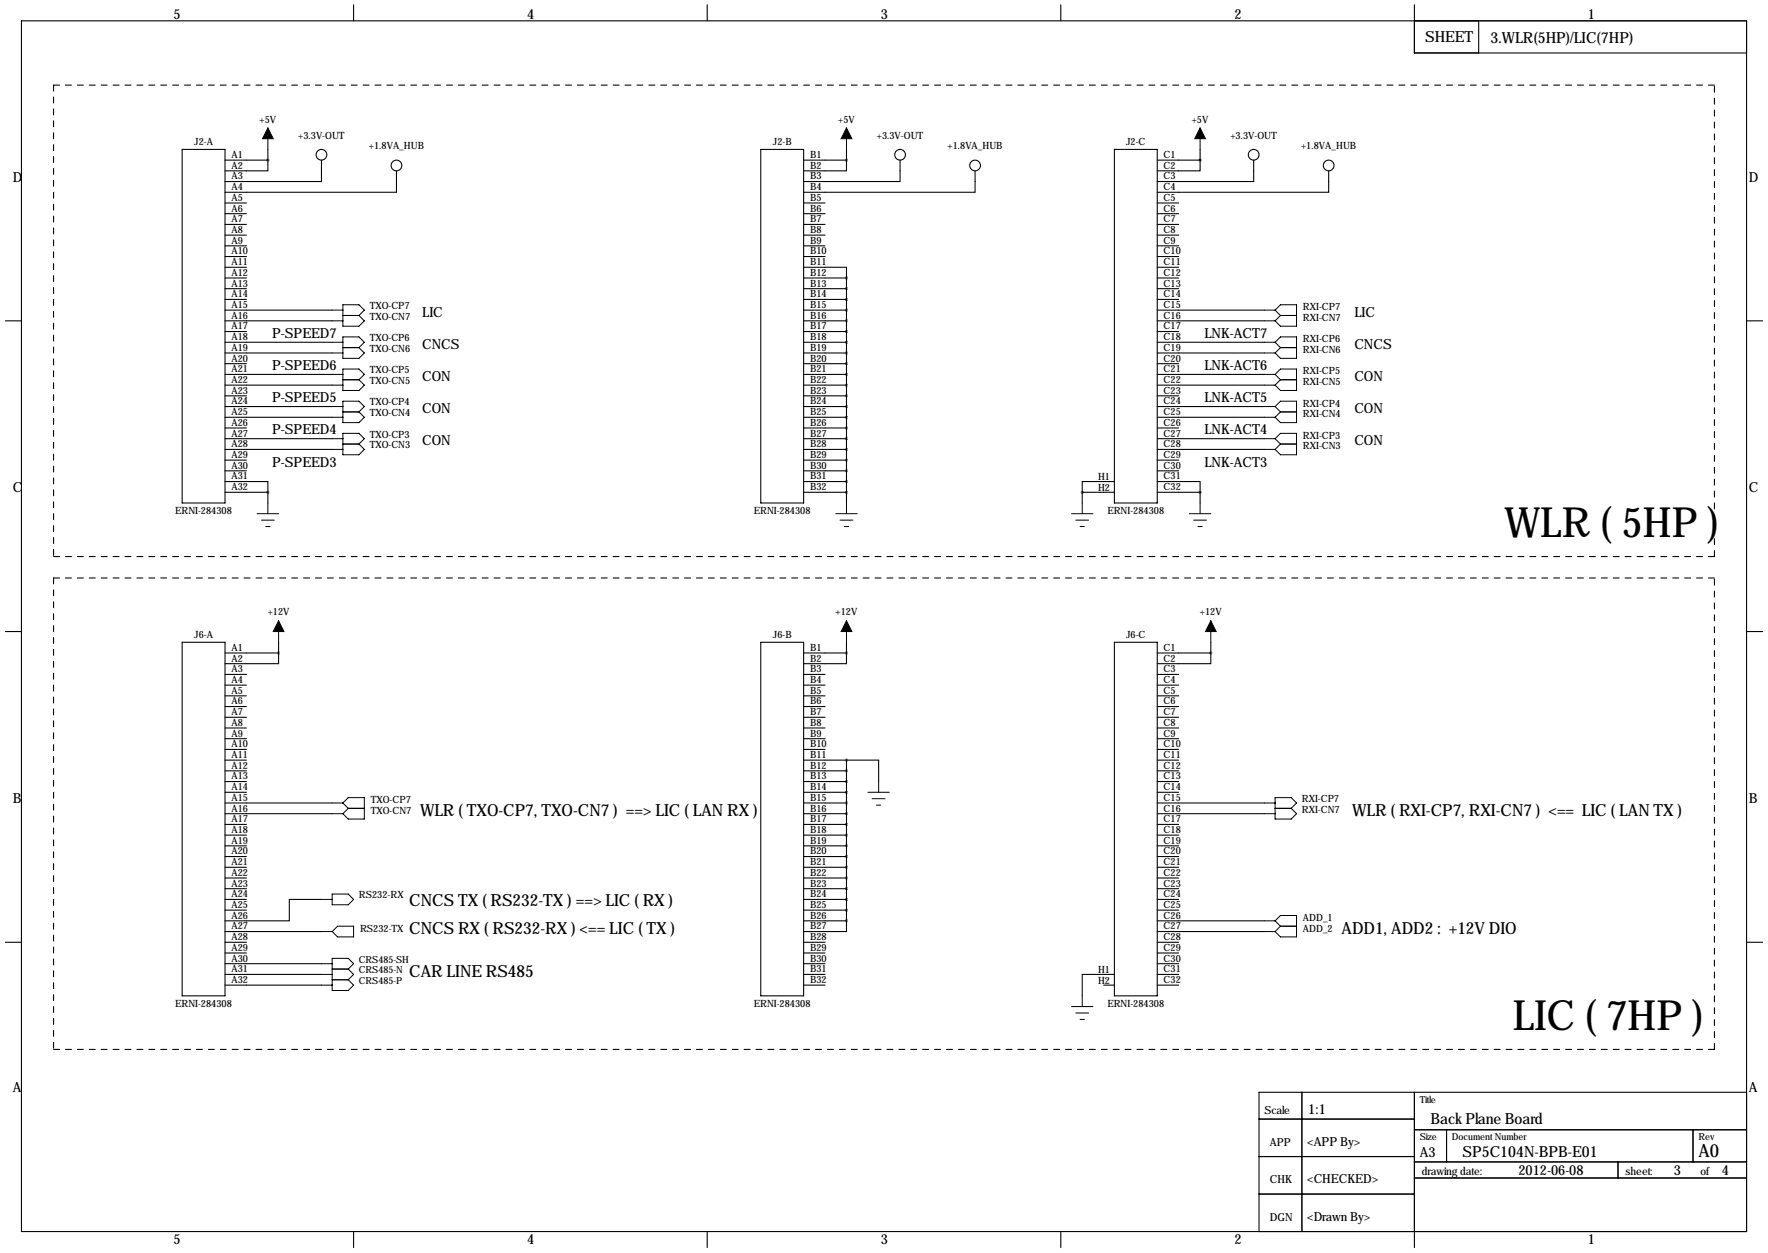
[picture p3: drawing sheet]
<svg xmlns="http://www.w3.org/2000/svg" width="419mm" height="297mm" viewBox="0 0 419 297" stroke-linecap="round" stroke-linejoin="round" font-family="sans-serif">
<g fill="none" stroke="#000" stroke-width=".25">
<path d="M5.1 4.9h408.9v287.1h-408.9zM83.8 1.1v3.8M167.6 1.1v3.8M251.5 1.1v3.8M335.3 1.1v11.5h78.7M350.5 4.9v7.7M43.2 35.4h10.1v83.8h-10.1zM53.3 38h10.2M63.5 38v2.5h-10.2M63.5 35.4v2.6M76.2 38v5h-22.9M180.3 35.4h10.2v83.8h-10.2z"/>
<path d="M190.5 38h10.2M200.7 38v2.5h-10.2M200.7 35.4v2.6M213.4 38v5h-22.9M264.2 35.4h10.1v83.8h-10.1zM274.3 38h10.2M284.5 38v2.5h-10.2M284.5 35.4v2.6M297.2 38v5h-22.9M53.3 48.1h5.1M53.3 50.7h5.1M53.3 53.2h5.1"/>
<path d="M53.3 55.7h5.1M53.3 58.3h5.1M94 40.5v5.1h-40.7M190.5 48.1h5.1M190.5 50.7h5.1M190.5 53.2h5.1M190.5 55.7h5.1M190.5 58.3h5.1M231.1 40.5v5.1h-40.6M274.3 48.1h5.1M274.3 50.7h5.1M274.3 53.2h5.1"/>
<path d="M274.3 55.7h5.1M274.3 58.3h5.1M315 40.5v5.1h-40.7M1.3 76.1h3.8M53.3 76.1h25.4M53.3 60.8h5.1M53.3 63.4h5.1M53.3 65.9h5.1M53.3 68.4h5.1M53.3 71h5.1M53.3 73.5h25.4M53.3 78.6h5.1"/>
<path d="M190.5 63.4h10.2v2.5M190.5 76.1h10.2M190.5 60.8h5.1M190.5 65.9h10.2M190.5 68.4h10.2M190.5 71h10.2M190.5 73.5h10.2M190.5 78.6h10.2M200.7 65.9v53.3M274.3 76.1h25.4M274.3 60.8h5.1M274.3 63.4h5.1"/>
<path d="M274.3 65.9h5.1M274.3 68.4h5.1M274.3 71h5.1M274.3 73.5h25.4M274.3 78.6h5.1M414 76.1h3.8M53.3 81.1h25.4M53.3 83.7h25.4M53.3 86.2h5.1M53.3 88.8h25.4M53.3 91.3h25.4M53.3 93.8h5.1"/>
<path d="M53.3 96.4h25.4M53.3 98.9h25.4M190.5 81.1h10.2M190.5 83.7h10.2M190.5 86.2h10.2M190.5 88.8h10.2M190.5 91.3h10.2M190.5 93.8h10.2M190.5 96.4h10.2M190.5 98.9h10.2M274.3 81.1h25.4M274.3 83.7h25.4"/>
<path d="M274.3 86.2h5.1M274.3 88.8h25.4M274.3 91.3h25.4M274.3 93.8h5.1M274.3 96.4h25.4M274.3 98.9h25.4M53.3 114.2h10.2v2.5M53.3 101.5h5.1M53.3 104h25.4M53.3 106.5h25.4M53.3 109.1h5.1M53.3 111.6h5.1"/>
<path d="M53.3 116.7h10.2M63.5 116.7v2.5M190.5 101.5h10.2M190.5 104h10.2M190.5 106.5h10.2M190.5 109.1h10.2M190.5 111.6h10.2M190.5 114.2h10.2M190.5 116.7h10.2M256.5 116.7h7.7M256.5 116.7v2.5M264.2 114.2h-7.7v2.5"/>
<path d="M274.3 114.2h10.2v2.5M274.3 101.5h5.1M274.3 104h25.4M274.3 106.5h25.4M274.3 109.1h5.1M274.3 111.6h5.1M274.3 116.7h10.2M284.5 116.7v2.5M1.3 149.7h3.8M43.2 152.3h10.1v83.8h-10.1zM53.3 154.8h12.7M53.3 159.9h5.1"/>
<path d="M66 154.8v2.5h-12.7M66 152.3v2.5M180.3 152.3h10.2v83.8h-10.2zM190.5 154.8h10.2M190.5 159.9h5.1M200.7 154.8v2.5h-10.2M200.7 152.3v2.5M264.2 152.3h10.1v83.8h-10.1zM274.3 154.8h12.7M274.3 159.9h5.1M287 154.8v2.5h-12.7M287 152.3v2.5"/>
<path d="M414 149.7h3.8M53.3 162.4h5.1M53.3 165h5.1M53.3 167.5h5.1M53.3 170h5.1M53.3 172.6h5.1M53.3 175.1h5.1M53.3 177.7h5.1M190.5 162.4h5.1M190.5 165h5.1M190.5 167.5h5.1M190.5 170h5.1"/>
<path d="M190.5 172.6h5.1M190.5 175.1h5.1M190.5 177.7h5.1M274.3 162.4h5.1M274.3 165h5.1M274.3 167.5h5.1M274.3 170h5.1M274.3 172.6h5.1M274.3 175.1h5.1M274.3 177.7h5.1M53.3 180.2h5.1M53.3 182.7h5.1"/>
<path d="M53.3 185.3h5.1M53.3 187.8h5.1M53.3 190.4h25.4M53.3 192.9h25.4M53.3 195.4h5.1M53.3 198h5.1M190.5 180.2h10.2M190.5 182.7h10.2M190.5 185.3h10.2M190.5 187.8h10.2M190.5 190.4h10.2M190.5 192.9h10.2"/>
<path d="M190.5 195.4h10.2M190.5 198h10.2M200.7 180.2h7.6v5.1M200.7 180.2v38.1M274.3 180.2h5.1M274.3 182.7h5.1M274.3 185.3h5.1M274.3 187.8h5.1M274.3 190.4h25.4M274.3 192.9h25.4M274.3 195.4h5.1M274.3 198h5.1"/>
<path d="M53.3 200.5h5.1M53.3 203.1h5.1M53.3 205.6h5.1M53.3 208.1h5.1M53.3 210.7h5.1M53.3 213.2h5.1M53.3 215.8h5.1M76.2 213.2h-7.6v5.1h-15.3M190.5 200.5h10.2M190.5 203.1h10.2M190.5 205.6h10.2M190.5 208.1h10.2"/>
<path d="M190.5 210.7h10.2M190.5 213.2h10.2M190.5 215.8h10.2M190.5 218.3h10.2M200.7 218.3v2.5h-10.2M274.3 200.5h5.1M274.3 203.1h5.1M274.3 205.6h5.1M274.3 208.1h5.1M274.3 210.7h5.1M274.3 213.2h5.1M274.3 215.8h5.1"/>
<path d="M274.3 218.3h25.4M1.3 223.4h3.8M53.3 223.4h5.1M53.3 220.8h22.9M53.3 225.9h5.1M53.3 228.5h22.9M53.3 231h22.9M53.3 233.5h22.9M190.5 223.4h5.1M190.5 225.9h5.1M190.5 228.5h5.1M190.5 231h5.1"/>
<path d="M190.5 233.5h5.1M261.6 233.5h2.6M264.2 231h-7.7v5.1M274.3 223.4h5.1M274.3 220.8h25.4M274.3 225.9h5.1M274.3 228.5h5.1M274.3 231h5.1M274.3 233.5h5.1M414 223.4h3.8M308.6 258.9v33.1M335.3 258.9v36.9"/>
<path d="M414 258.9h-115.6v33.1M298.4 274.2h36.9M298.4 265.3h36.9M335.3 279.3h78.7M335.3 275.4h78.7M335.3 267.8h78.7M342.9 267.8v7.6M383.5 275.4v3.9M401.3 267.8v7.6M83.8 292v3.8M167.6 292v3.8M251.5 292v3.8"/>
<path d="M298.4 283.1h36.9"/>
<circle cx="76.2" cy="36.7" r="1.27"/>
<circle cx="94" cy="39.2" r="1.27"/>
<circle cx="213.4" cy="36.7" r="1.27"/>
<circle cx="231.1" cy="39.2" r="1.27"/>
<circle cx="297.2" cy="36.7" r="1.27"/>
<circle cx="315" cy="39.2" r="1.27"/>
</g>
<path d="M12.7 20.2v111.7M406.4 20.2h-393.7M12.7 131.9h393.7M12.7 137v111.8M406.4 131.9v-111.7M406.4 137h-393.7M12.7 248.8h393.7M406.4 248.8v-111.8" fill="none" stroke="#000" stroke-width=".25" stroke-dasharray="1.4 1.4"/>
<g fill="none" stroke="#000" stroke-width=".24">
<path d="M63.5 30.3v5.1M200.7 30.3v5.1M284.5 30.3v5.1M78.7 73.5h2.6M78.7 76.1h2.6M81.3 74.8h3.8M81.3 72.2h3.8l1.3 1.3-1.3 1.3 1.3 1.3-1.3 1.2h-3.8zM81.3 79.9h3.8l1.3 1.2-1.3 1.3 1.3 1.3-1.3 1.2h-3.8zM299.7 73.5h2.6M299.7 76.1h2.6M302.3 73.5l1.2 1.3M302.3 73.5l1.2-1.3h3.8v5.1h-3.8l-1.2-1.2"/>
<path d="M303.5 74.8h3.8M303.5 74.8l-1.2 1.3M78.7 81.1h2.6M78.7 83.7h2.6M78.7 88.8h2.6M78.7 91.3h2.6M78.7 96.4h2.6M78.7 98.9h2.6M81.3 82.4h3.8M81.3 90h3.8M81.3 87.5h3.8l1.3 1.3-1.3 1.2 1.3 1.3-1.3 1.3h-3.8zM81.3 97.6h3.8"/>
<path d="M81.3 95.1h3.8l1.3 1.3-1.3 1.2 1.3 1.3-1.3 1.3h-3.8zM299.7 81.1h2.6M299.7 83.7h2.6M299.7 88.8h2.6M299.7 91.3h2.6M299.7 96.4h2.6M299.7 98.9h2.6M302.3 81.1l1.2-1.2h3.8v5h-3.8l-1.2-1.2M302.3 88.8l1.2-1.3h3.8v5.1h-3.8l-1.2-1.3M302.3 96.4l1.2-1.3h3.8v5.1h-3.8l-1.2-1.3M302.3 81.1l1.2 1.3M302.3 88.8l1.2 1.2"/>
<path d="M302.3 96.4l1.2 1.2M303.5 82.4h3.8M303.5 82.4l-1.2 1.3M303.5 90h3.8M303.5 90l-1.2 1.3M303.5 97.6h3.8M303.5 97.6l-1.2 1.3M63.5 119.2v2.6M78.7 104h2.6M78.7 106.5h2.6M81.3 105.3h3.8M81.3 102.7h3.8l1.3 1.3-1.3 1.3 1.3 1.2-1.3 1.3h-3.8z"/>
<path d="M200.7 119.2v2.6M256.5 119.2v2.6M284.5 119.2v2.6M299.7 104h2.6M299.7 106.5h2.6M302.3 104l1.2-1.3h3.8v5.1h-3.8l-1.2-1.3M302.3 104l1.2 1.3M303.5 105.3h3.8M303.5 105.3l-1.2 1.2M61 121.8h5M62 123.3h3M63 124.8h1"/>
<path d="M198.1 121.8h5.1M199.1 123.3h3.1M200.2 124.8h1M254 121.8h5.1M255 123.3h3.1M256 124.8h1M281.9 121.8h5.1M283 123.3h3M284 124.8h1M66 147.2v5.1M200.7 147.2v5.1M287 147.2v5.1"/>
<path d="M78.7 190.4h2.6M78.7 192.9h2.6M81.3 190.4l1.2 1.2M81.3 190.4l1.2-1.3h3.9v5.1h-3.9l-1.2-1.3M82.5 191.6h3.9M82.5 191.6l-1.2 1.3M205.7 187.8h5.1M206.8 189.3h3M207.8 190.9h1M208.3 185.3v2.5M299.7 190.4h2.6M299.7 192.9h2.6"/>
<path d="M302.3 191.6h3.8M302.3 189.1h3.8l1.2 1.3-1.2 1.2 1.2 1.3-1.2 1.3h-3.8zM76.2 213.2h2.5M78.7 211.9h3.8l1.3 1.3-1.3 1.3h-3.8zM80 219.6h3.8v2.5h-3.8l-1.3-1.3zM299.7 218.3h2.6M302.3 218.3l1.2-1.3h3.8v5.1h-3.8l-1.2-1.3M302.3 218.3l1.2 1.3M303.5 219.6h3.8M303.5 219.6l-1.2 1.2M76.2 233.5h2.5M76.2 231h2.5"/>
<path d="M76.2 228.5h2.5M76.2 220.8h2.5M78.7 232.3h3.8M78.7 229.7h3.8M82.5 229.7l1.3-1.2-1.3-1.3h-3.8v7.6h3.8l1.3-1.3-1.3-1.2M82.5 229.7l1.3 1.3-1.3 1.3M254 238.6h5.1M256.5 236.1v2.5M299.7 220.8h2.6M255 240.1h3.1M256 241.7h1"/>
</g>
<path d="M63.5 30.3l1.3 2.6h-2.6zM200.7 30.3l1.2 2.6h-2.5zM284.5 30.3l1.3 2.6h-2.6zM66 147.2l1.3 2.5h-2.5zM200.7 147.2l1.2 2.5h-2.5zM287 147.2l1.3 2.5h-2.5z" fill="#000" stroke="#000" stroke-width=".24"/>
<path d="M200.6 116.7a.05 .05 0 0 0 .1 0 .05 .05 0 0 0-.1 0zM200.6 38a.05 .05 0 0 0 .1 0 .05 .05 0 0 0-.1 0zM200.6 114.2a.05 .05 0 0 0 .1 0 .05 .05 0 0 0-.1 0zM200.6 111.6a.05 .05 0 0 0 .1 0 .05 .05 0 0 0-.1 0zM200.6 109.1a.05 .05 0 0 0 .1 0 .05 .05 0 0 0-.1 0zM200.6 106.5a.05 .05 0 0 0 .1 0 .05 .05 0 0 0-.1 0zM200.6 104a.05 .05 0 0 0 .1 0 .05 .05 0 0 0-.1 0zM200.6 101.5a.05 .05 0 0 0 .1 0 .05 .05 0 0 0-.1 0zM200.6 98.9a.05 .05 0 0 0 .1 0 .05 .05 0 0 0-.1 0zM200.6 96.4a.05 .05 0 0 0 .1 0 .05 .05 0 0 0-.1 0zM200.6 93.8a.05 .05 0 0 0 .1 0 .05 .05 0 0 0-.1 0zM200.6 91.3a.05 .05 0 0 0 .1 0 .05 .05 0 0 0-.1 0zM200.6 88.8a.05 .05 0 0 0 .1 0 .05 .05 0 0 0-.1 0zM200.6 86.2a.05 .05 0 0 0 .1 0 .05 .05 0 0 0-.1 0zM200.6 83.7a.05 .05 0 0 0 .1 0 .05 .05 0 0 0-.1 0zM200.6 81.1a.05 .05 0 0 0 .1 0 .05 .05 0 0 0-.1 0zM200.6 78.6a.05 .05 0 0 0 .1 0 .05 .05 0 0 0-.1 0zM200.6 76.1a.05 .05 0 0 0 .1 0 .05 .05 0 0 0-.1 0zM200.6 73.5a.05 .05 0 0 0 .1 0 .05 .05 0 0 0-.1 0zM200.6 71a.05 .05 0 0 0 .1 0 .05 .05 0 0 0-.1 0zM200.6 68.4a.05 .05 0 0 0 .1 0 .05 .05 0 0 0-.1 0zM200.6 65.9a.05 .05 0 0 0 .1 0 .05 .05 0 0 0-.1 0zM256.5 116.7a.05 .05 0 0 0 .1 0 .05 .05 0 0 0-.1 0zM66 154.8a.05 .05 0 0 0 .1 0 .05 .05 0 0 0-.1 0zM200.6 154.8a.05 .05 0 0 0 .1 0 .05 .05 0 0 0-.1 0zM200.6 218.3a.05 .05 0 0 0 .1 0 .05 .05 0 0 0-.1 0zM200.6 215.8a.05 .05 0 0 0 .1 0 .05 .05 0 0 0-.1 0zM200.6 213.2a.05 .05 0 0 0 .1 0 .05 .05 0 0 0-.1 0zM200.6 210.7a.05 .05 0 0 0 .1 0 .05 .05 0 0 0-.1 0zM200.6 208.1a.05 .05 0 0 0 .1 0 .05 .05 0 0 0-.1 0zM200.6 205.6a.05 .05 0 0 0 .1 0 .05 .05 0 0 0-.1 0zM200.6 203.1a.05 .05 0 0 0 .1 0 .05 .05 0 0 0-.1 0zM200.6 200.5a.05 .05 0 0 0 .1 0 .05 .05 0 0 0-.1 0zM200.6 198a.05 .05 0 0 0 .1 0 .05 .05 0 0 0-.1 0zM200.6 195.4a.05 .05 0 0 0 .1 0 .05 .05 0 0 0-.1 0zM200.6 192.9a.05 .05 0 0 0 .1 0 .05 .05 0 0 0-.1 0zM200.6 190.4a.05 .05 0 0 0 .1 0 .05 .05 0 0 0-.1 0zM200.6 187.8a.05 .05 0 0 0 .1 0 .05 .05 0 0 0-.1 0zM200.6 185.3a.05 .05 0 0 0 .1 0 .05 .05 0 0 0-.1 0zM200.6 182.7a.05 .05 0 0 0 .1 0 .05 .05 0 0 0-.1 0zM200.6 180.2a.05 .05 0 0 0 .1 0 .05 .05 0 0 0-.1 0z" fill="#000" stroke="#000" stroke-width=".63"/>
<g font-size="9.9">
<text x="356.6" y="127.4">WLR ( 5HP )</text>
<text x="358.6" y="244.2">LIC ( 7HP )</text>
</g>
<text font-size="4.3" x="402.6" y="274.2">A0</text>
<g font-size="4">
<text x="99.6" y="193.4">WLR ( TXO-CP7, TXO-CN7 ) ==&gt; LIC ( LAN RX )</text>
<text x="320.5" y="193.4">WLR ( RXI-CP7, RXI-CN7 ) &lt;== LIC ( LAN TX )</text>
<text x="97" y="214.7">CNCS TX ( RS232-TX ) ==&gt; LIC ( RX )</text>
<text x="97" y="221.3">CNCS RX ( RS232-RX ) &lt;== LIC ( TX )</text>
<text x="318" y="221.3">ADD1, ADD2 : +12V DIO</text>
<text x="97" y="231.5">CAR LINE RS485</text>
</g>
<g font-size="3.6">
<text x="337.8" y="10">SHEET</text>
<text x="353.3" y="10.3">3.WLR(5HP)/LIC(7HP)</text>
<text x="339.1" y="266.6">Back Plane Board</text>
<text x="346.7" y="274.2">SP5C104N-BPB-E01</text>
</g>
<g font-size="3.3">
<text x="41.1" y="4.4">5</text>
<text x="125" y="4.4">4</text>
<text x="208.8" y="4.4">3</text>
<text x="292.6" y="4.4">2</text>
<text x="376.4" y="4.4">1</text>
<text x="3" y="43">D</text>
<text x="414.5" y="43">D</text>
<text x="100.1" y="75">LIC</text>
<text x="321.1" y="75">LIC</text>
<text x="64.5" y="80.1">P-SPEED7</text>
<text x="100.1" y="82.7">CNCS</text>
<text x="285.5" y="80.1">LNK-ACT7</text>
<text x="321.1" y="82.7">CNCS</text>
<text x="64.5" y="87.7">P-SPEED6</text>
<text x="285.5" y="87.7">LNK-ACT6</text>
<text x="64.5" y="95.4">P-SPEED5</text>
<text x="100.1" y="90.3">CON</text>
<text x="285.5" y="95.4">LNK-ACT5</text>
<text x="321.1" y="90.3">CON</text>
<text x="100.1" y="97.9">CON</text>
<text x="321.1" y="97.9">CON</text>
<text x="64.5" y="103">P-SPEED4</text>
<text x="100.1" y="105.5">CON</text>
<text x="285.5" y="103">LNK-ACT4</text>
<text x="321.1" y="105.5">CON</text>
<text x="64.5" y="110.6">P-SPEED3</text>
<text x="285.5" y="110.6">LNK-ACT3</text>
<text x="3" y="116.7">C</text>
<text x="414.5" y="116.7">C</text>
<text x="3" y="190.4">B</text>
<text x="414.5" y="190.4">B</text>
<text x="3" y="258.9">A</text>
<text x="414.5" y="258.9">A</text>
<text x="310.1" y="264">1:1</text>
<text x="336.5" y="274.2">A3</text>
<text x="359.9" y="278.5">2012-06-08</text>
<text x="396.7" y="278.5">3</text>
<text x="408.2" y="278.5">4</text>
<text x="41.1" y="295">5</text>
<text x="125" y="295">4</text>
<text x="208.8" y="295">3</text>
<text x="292.6" y="295">2</text>
<text x="376.4" y="295">1</text>
</g>
<g font-size="3">
<text x="309.9" y="271.6">&lt;APP By&gt;</text>
<text x="309.9" y="280.5">&lt;CHECKED&gt;</text>
<text x="309.9" y="289.4">&lt;Drawn By&gt;</text>
</g>
<g font-size="2.6">
<text x="299.7" y="264">Scale</text>
<text x="301" y="271.6">APP</text>
<text x="301" y="280.5">CHK</text>
<text x="337.1" y="278.5">drawing date:</text>
<text x="385.3" y="278.5">sheet:</text>
<text x="403.1" y="278.5">of</text>
<text x="301" y="289.4">DGN</text>
</g>
<g font-size="2.4">
<text x="61.5" y="29.1">+5V</text>
<text x="198.7" y="29.1">+5V</text>
<text x="282.5" y="29.1">+5V</text>
<text x="46" y="34.4">J2-A</text>
<text x="70.7" y="32.9">+3.3V-OUT</text>
<text x="87.5" y="35.4">+1.8VA_HUB</text>
<text x="183.2" y="34.4">J2-B</text>
<text x="207.9" y="32.9">+3.3V-OUT</text>
<text x="224.6" y="35.4">+1.8VA_HUB</text>
<text x="266.9" y="34.4">J2-C</text>
<text x="291.7" y="32.9">+3.3V-OUT</text>
<text x="308.4" y="35.4">+1.8VA_HUB</text>
<text x="54.9" y="37.5">A1</text>
<text x="54.9" y="40">A2</text>
<text x="192" y="37.5">B1</text>
<text x="192" y="40">B2</text>
<text x="275.8" y="37.5">C1</text>
<text x="275.8" y="40">C2</text>
<text x="54.9" y="42.5">A3</text>
<text x="54.9" y="45.1">A4</text>
<text x="54.9" y="47.6">A5</text>
<text x="192" y="42.5">B3</text>
<text x="192" y="45.1">B4</text>
<text x="192" y="47.6">B5</text>
<text x="275.8" y="42.5">C3</text>
<text x="275.8" y="45.1">C4</text>
<text x="275.8" y="47.6">C5</text>
<text x="54.9" y="50.2">A6</text>
<text x="54.9" y="52.7">A7</text>
<text x="192" y="50.2">B6</text>
<text x="192" y="52.7">B7</text>
<text x="275.8" y="50.2">C6</text>
<text x="275.8" y="52.7">C7</text>
<text x="54.9" y="55.2">A8</text>
<text x="54.9" y="57.8">A9</text>
<text x="192" y="55.2">B8</text>
<text x="192" y="57.8">B9</text>
<text x="275.8" y="55.2">C8</text>
<text x="275.8" y="57.8">C9</text>
<text x="54.9" y="60.3">A10</text>
<text x="54.9" y="62.9">A11</text>
<text x="54.9" y="65.4">A12</text>
<text x="192" y="60.3">B10</text>
<text x="192" y="62.9">B11</text>
<text x="192" y="65.4">B12</text>
<text x="275.8" y="60.3">C10</text>
<text x="275.8" y="62.9">C11</text>
<text x="275.8" y="65.4">C12</text>
<text x="54.9" y="67.9">A13</text>
<text x="54.9" y="70.5">A14</text>
<text x="192" y="67.9">B13</text>
<text x="192" y="70.5">B14</text>
<text x="275.8" y="67.9">C13</text>
<text x="275.8" y="70.5">C14</text>
<text x="54.9" y="73">A15</text>
<text x="54.9" y="75.6">A16</text>
<text x="87.6" y="73.3">TXO-CP7</text>
<text x="87.6" y="75.8">TXO-CN7</text>
<text x="192" y="73">B15</text>
<text x="192" y="75.6">B16</text>
<text x="275.8" y="73">C15</text>
<text x="275.8" y="75.6">C16</text>
<text x="308.9" y="73.5">RXI-CP7</text>
<text x="308.9" y="76.1">RXI-CN7</text>
<text x="54.9" y="78.1">A17</text>
<text x="54.9" y="80.6">A18</text>
<text x="54.9" y="83.2">A19</text>
<text x="87.6" y="80.9">TXO-CP6</text>
<text x="87.6" y="83.4">TXO-CN6</text>
<text x="192" y="78.1">B17</text>
<text x="192" y="80.6">B18</text>
<text x="192" y="83.2">B19</text>
<text x="275.8" y="78.1">C17</text>
<text x="275.8" y="80.6">C18</text>
<text x="275.8" y="83.2">C19</text>
<text x="308.9" y="81.1">RXI-CP6</text>
<text x="308.9" y="83.7">RXI-CN6</text>
<text x="54.9" y="85.7">A20</text>
<text x="54.9" y="88.3">A21</text>
<text x="87.6" y="88.5">TXO-CP5</text>
<text x="192" y="85.7">B20</text>
<text x="192" y="88.3">B21</text>
<text x="275.8" y="85.7">C20</text>
<text x="275.8" y="88.3">C21</text>
<text x="308.9" y="88.8">RXI-CP5</text>
<text x="54.9" y="90.8">A22</text>
<text x="54.9" y="93.3">A23</text>
<text x="54.9" y="95.9">A24</text>
<text x="87.6" y="91">TXO-CN5</text>
<text x="192" y="90.8">B22</text>
<text x="192" y="93.3">B23</text>
<text x="192" y="95.9">B24</text>
<text x="275.8" y="90.8">C22</text>
<text x="275.8" y="93.3">C23</text>
<text x="275.8" y="95.9">C24</text>
<text x="308.9" y="91.3">RXI-CN5</text>
<text x="54.9" y="98.4">A25</text>
<text x="54.9" y="101">A26</text>
<text x="87.6" y="96.1">TXO-CP4</text>
<text x="87.6" y="98.7">TXO-CN4</text>
<text x="192" y="98.4">B25</text>
<text x="192" y="101">B26</text>
<text x="275.8" y="98.4">C25</text>
<text x="275.8" y="101">C26</text>
<text x="308.9" y="96.4">RXI-CP4</text>
<text x="308.9" y="98.9">RXI-CN4</text>
<text x="54.9" y="103.5">A27</text>
<text x="54.9" y="106">A28</text>
<text x="87.6" y="103.7">TXO-CP3</text>
<text x="87.6" y="106.3">TXO-CN3</text>
<text x="192" y="103.5">B27</text>
<text x="192" y="106">B28</text>
<text x="275.8" y="103.5">C27</text>
<text x="275.8" y="106">C28</text>
<text x="308.9" y="104">RXI-CP3</text>
<text x="308.9" y="106.5">RXI-CN3</text>
<text x="54.9" y="108.6">A29</text>
<text x="54.9" y="111.1">A30</text>
<text x="54.9" y="113.7">A31</text>
<text x="192" y="108.6">B29</text>
<text x="192" y="111.1">B30</text>
<text x="192" y="113.7">B31</text>
<text x="260.3" y="113.9">H1</text>
<text x="275.8" y="108.6">C29</text>
<text x="275.8" y="111.1">C30</text>
<text x="275.8" y="113.7">C31</text>
<text x="54.9" y="116.2">A32</text>
<text x="192" y="116.2">B32</text>
<text x="260.3" y="116.4">H2</text>
<text x="275.8" y="116.2">C32</text>
<text x="41.5" y="121.8">ERNI-284308</text>
<text x="178.7" y="121.8">ERNI-284308</text>
<text x="262.5" y="121.8">ERNI-284308</text>
<text x="63.5" y="145.9">+12V</text>
<text x="198.1" y="145.9">+12V</text>
<text x="284.4" y="145.9">+12V</text>
<text x="46" y="151.2">J6-A</text>
<text x="54.9" y="154.3">A1</text>
<text x="183.2" y="151.2">J6-B</text>
<text x="192" y="154.3">B1</text>
<text x="266.9" y="151.2">J6-C</text>
<text x="275.8" y="154.3">C1</text>
<text x="54.9" y="156.8">A2</text>
<text x="54.9" y="159.4">A3</text>
<text x="54.9" y="161.9">A4</text>
<text x="192" y="156.8">B2</text>
<text x="192" y="159.4">B3</text>
<text x="192" y="161.9">B4</text>
<text x="275.8" y="156.8">C2</text>
<text x="275.8" y="159.4">C3</text>
<text x="275.8" y="161.9">C4</text>
<text x="54.9" y="164.5">A5</text>
<text x="54.9" y="167">A6</text>
<text x="192" y="164.5">B5</text>
<text x="192" y="167">B6</text>
<text x="275.8" y="164.5">C5</text>
<text x="275.8" y="167">C6</text>
<text x="54.9" y="169.5">A7</text>
<text x="54.9" y="172.1">A8</text>
<text x="192" y="169.5">B7</text>
<text x="192" y="172.1">B8</text>
<text x="275.8" y="169.5">C7</text>
<text x="275.8" y="172.1">C8</text>
<text x="54.9" y="174.6">A9</text>
<text x="54.9" y="177.2">A10</text>
<text x="54.9" y="179.7">A11</text>
<text x="192" y="174.6">B9</text>
<text x="192" y="177.2">B10</text>
<text x="192" y="179.7">B11</text>
<text x="275.8" y="174.6">C9</text>
<text x="275.8" y="177.2">C10</text>
<text x="275.8" y="179.7">C11</text>
<text x="54.9" y="182.2">A12</text>
<text x="54.9" y="184.8">A13</text>
<text x="192" y="182.2">B12</text>
<text x="192" y="184.8">B13</text>
<text x="275.8" y="182.2">C12</text>
<text x="275.8" y="184.8">C13</text>
<text x="54.9" y="187.3">A14</text>
<text x="54.9" y="189.9">A15</text>
<text x="87.9" y="190.4">TXO-CP7</text>
<text x="192" y="187.3">B14</text>
<text x="192" y="189.9">B15</text>
<text x="275.8" y="187.3">C14</text>
<text x="275.8" y="189.9">C15</text>
<text x="308.6" y="190.1">RXI-CP7</text>
<text x="54.9" y="192.4">A16</text>
<text x="54.9" y="194.9">A17</text>
<text x="54.9" y="197.5">A18</text>
<text x="87.9" y="192.9">TXO-CN7</text>
<text x="192" y="192.4">B16</text>
<text x="192" y="194.9">B17</text>
<text x="192" y="197.5">B18</text>
<text x="275.8" y="192.4">C16</text>
<text x="275.8" y="194.9">C17</text>
<text x="275.8" y="197.5">C18</text>
<text x="308.6" y="192.6">RXI-CN7</text>
<text x="54.9" y="200">A19</text>
<text x="54.9" y="202.6">A20</text>
<text x="192" y="200">B19</text>
<text x="192" y="202.6">B20</text>
<text x="275.8" y="200">C19</text>
<text x="275.8" y="202.6">C20</text>
<text x="54.9" y="205.1">A21</text>
<text x="54.9" y="207.6">A22</text>
<text x="192" y="205.1">B21</text>
<text x="192" y="207.6">B22</text>
<text x="275.8" y="205.1">C21</text>
<text x="275.8" y="207.6">C22</text>
<text x="54.9" y="210.2">A23</text>
<text x="54.9" y="212.7">A24</text>
<text x="54.9" y="215.3">A25</text>
<text x="85.1" y="213">RS232-RX</text>
<text x="192" y="210.2">B23</text>
<text x="192" y="212.7">B24</text>
<text x="192" y="215.3">B25</text>
<text x="275.8" y="210.2">C23</text>
<text x="275.8" y="212.7">C24</text>
<text x="275.8" y="215.3">C25</text>
<text x="54.9" y="217.8">A26</text>
<text x="54.9" y="220.3">A27</text>
<text x="85.3" y="220.8">RS232-TX</text>
<text x="192" y="217.8">B26</text>
<text x="192" y="220.3">B27</text>
<text x="275.8" y="217.8">C26</text>
<text x="275.8" y="220.3">C27</text>
<text x="308.9" y="218.3">ADD_1</text>
<text x="308.9" y="220.8">ADD_2</text>
<text x="54.9" y="222.9">A28</text>
<text x="54.9" y="225.4">A29</text>
<text x="54.9" y="228">A30</text>
<text x="192" y="222.9">B28</text>
<text x="192" y="225.4">B29</text>
<text x="192" y="228">B30</text>
<text x="275.8" y="222.9">C28</text>
<text x="275.8" y="225.4">C29</text>
<text x="275.8" y="228">C30</text>
<text x="54.9" y="230.5">A31</text>
<text x="54.9" y="233">A32</text>
<text x="192" y="230.5">B31</text>
<text x="192" y="233">B32</text>
<text x="260.3" y="230.7">H1</text>
<text x="260.3" y="233.3">H2</text>
<text x="275.8" y="230.5">C31</text>
<text x="275.8" y="233">C32</text>
<text x="41.5" y="238.7">ERNI-284308</text>
<text x="178.7" y="238.7">ERNI-284308</text>
<text x="262.5" y="238.7">ERNI-284308</text>
</g>
<g font-size="2.3">
<text x="85.1" y="233.3">CRS485-P</text>
<text x="85.1" y="230.7">CRS485-N</text>
<text x="85.1" y="228.2">CRS485-SH</text>
<text x="336.5" y="261.5">Title</text>
<text x="336.5" y="270.4">Size</text>
<text x="344.2" y="270.4">Document Number</text>
<text x="402.6" y="270.4">Rev</text>
</g>
</svg>
